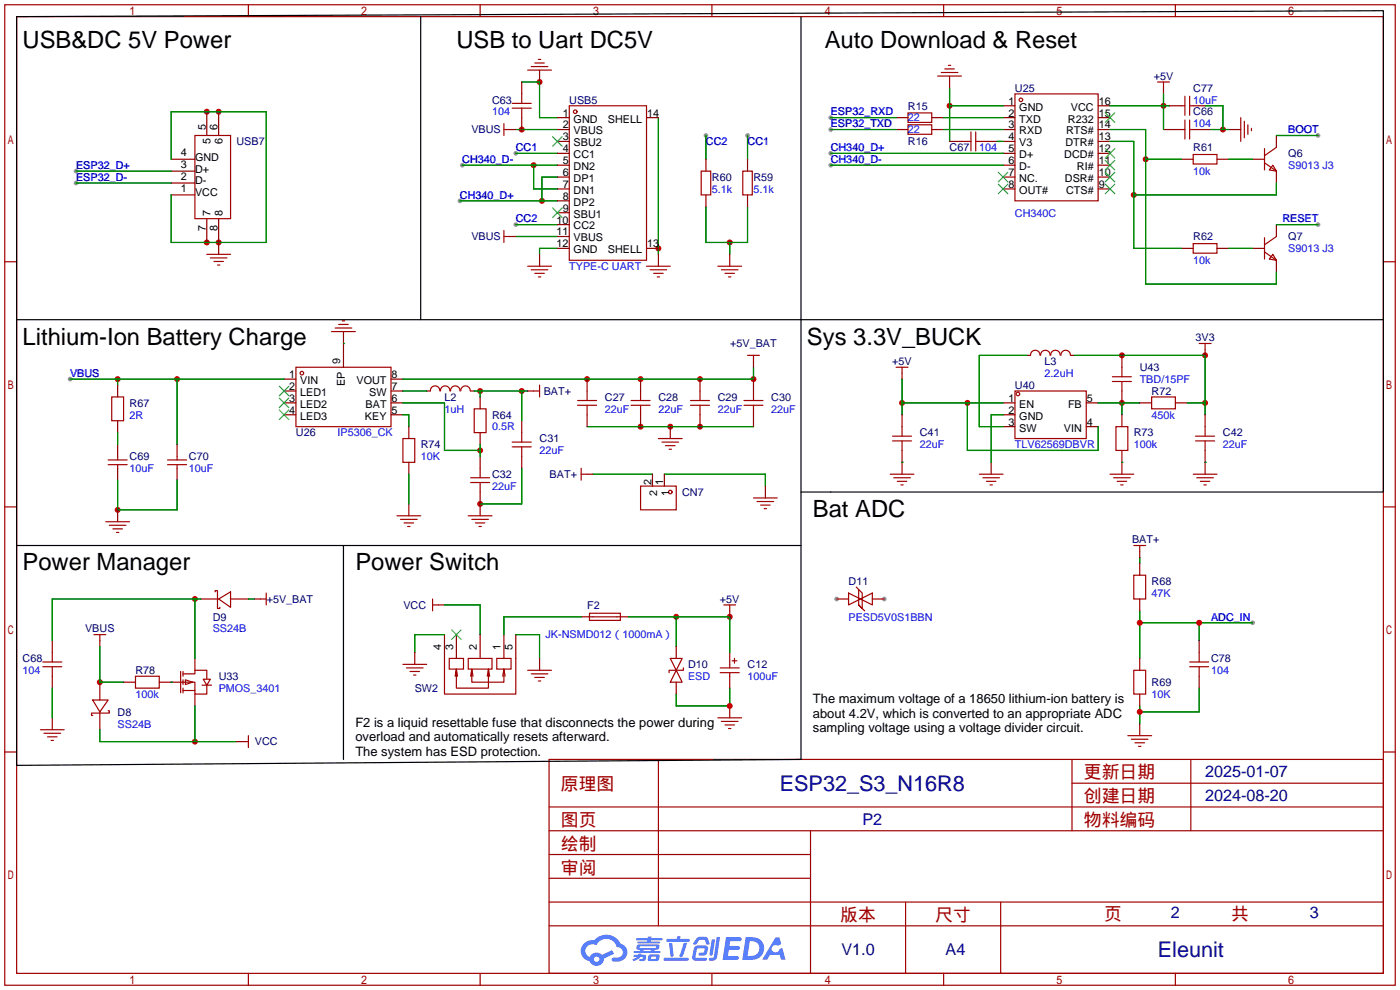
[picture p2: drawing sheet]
<svg xmlns="http://www.w3.org/2000/svg" width="299mm" height="212mm" viewBox="0 0 299 212" stroke-linecap="round" stroke-linejoin="round" font-family="sans-serif">
<g fill="#999">
<circle cx="189" cy="128" r=".51"/>
<circle cx="178.8" cy="128" r=".51"/>
<circle cx="267.7" cy="133.1" r=".51"/>
<circle cx="281.7" cy="48" r=".51"/>
<circle cx="281.7" cy="29" r=".51"/>
<circle cx="177.5" cy="25.1" r=".51"/>
<circle cx="177.5" cy="27.7" r=".51"/>
<circle cx="177.5" cy="32.8" r=".51"/>
<circle cx="177.5" cy="35.3" r=".51"/>
<circle cx="15" cy="81" r=".51"/>
<circle cx="110.2" cy="32.8" r=".51"/>
<circle cx="110.2" cy="48" r=".51"/>
<circle cx="98.3" cy="42.9" r=".51"/>
<circle cx="98.8" cy="35.3" r=".51"/>
<circle cx="150.9" cy="29" r=".51"/>
<circle cx="159.8" cy="29" r=".51"/>
<circle cx="16.3" cy="36.6" r=".51"/>
<circle cx="16.3" cy="39.1" r=".51"/>
</g>
<g fill="none" stroke="#a10000" stroke-width=".25">
<path d="M1 1h297.2v209.6h-297.2zM3.6 3.6h292.1v204.4h-292.1zM53.1 1v2.6M102.6 1v2.6M152.1 1v2.6M201.7 1v2.6M251.2 1v2.6M1 55.9h2.6M295.7 55.9h2.5M1 108.3h2.6M295.7 108.3h2.5M1 160.7h2.6"/>
<path d="M117.3 162.3h178.4v45.7h-178.4zM117.3 177.5h178.4M117.3 172.5h178.4M140.7 162.3v35.6M173.2 177.5v30.5M229.1 162.3v15.2M229.1 167.4h66.6M254.5 162.3v15.2M295.7 160.7h2.5M117.3 182.6h55.9M117.3 197.9h178.4M117.3 192.8h178.4"/>
<path d="M117.3 187.7h55.9M193.5 192.8v15.2M213.9 192.8v15.2M53.1 208v2.6M102.6 208v2.6M152.1 208v2.6M201.7 208v2.6M251.2 208v2.6"/>
</g>
<g fill="#5487ff">
<path d="M155.2 200.3h2.6a.48 .48 0 0 1 .7 .4 .48 .48 0 0 1-.6 .4h-1.8l-.2 1.1h1.9a.43 .43 0 0 1 .4 .4 .43 .43 0 0 1-.5 .4h-1.9l-.2 1.3h1.7a.45 .45 0 0 1 .5 .2 .45 .45 0 0 1-.1 .6h-3.3z"/>
<path d="M165.7 200.3h.9l.4 1.5-.8 .3a.84 .84 0 0 0-1.2 .3 .84 .84 0 0 0 .4 1.1 .84 .84 0 0 0 1.1-.4l.1-.2 .6-.3 .7 2.5h-1l-.2-1h-2.1l-.6 1h-1.1z"/>
<path d="M152.1 200.8h.7l-.5 3.1a.36 .36 0 0 1-.3 .3 .36 .36 0 0 1-.4-.3z"/>
<path d="M153.2 200.2h.7l-.6 4.3a1.13 1.13 0 0 1-1.8 .6l.2-.4h.7l.2-.2z"/>
<path d="M148.9 200.6l.6-.4h1a.77 .77 0 0 1 .9 .5l.3 1-.2 .2h-.5l-.3-.9-.2-.2-1 .1-.7 1-.6-.1-.1-.2z"/>
<path d="M148.4 202.4l.6-.3h1.7a.81 .81 0 0 1 .7 .5 .81 .81 0 0 1-.2 .8 .81 .81 0 0 1-.9 .8h-.7a.32 .32 0 0 1-.3-.3 .32 .32 0 0 1 .4-.3h.7l.2-.9-1.6 .1-.4 1.8 2.2 .1a.32 .32 0 0 1 .3 .4 .32 .32 0 0 1-.4 .2h-2.2l-.5-.3-.1-.5z"/>
<path d="M141.9 204.7h5a.33 .33 0 0 1 .3 .3 .33 .33 0 0 1-.3 .3h-4.9l-.2-.1z"/>
<path d="M146.1 201.5h.8l-.7 2a.98 .98 0 0 1-.7 1.1l-.3-.3z"/>
<path d="M143 201.6h.7l.3 2.5a.34 .34 0 0 1-.3 .4 .34 .34 0 0 1-.4-.3z"/>
<path d="M142.5 200.7h2.1l.3-.6h.6l-.1 .6h1.7a.32 .32 0 0 1 .4 .3 .32 .32 0 0 1-.4 .3h-4.5l-.2-.2z"/>
<path d="M135.5 204.1h.9l.1-.3h.6v.3h.8a.82 .82 0 0 1-.5 1.3h-.8v-.4l.7-.1 .1-.3a.68 .68 0 0 0-1 .4l-1.1 .4-.1-.4 .9-.5h-.7z"/>
<path d="M136 200.5h2.4l.1-.3h.7v.3h2.2l.2 .3-.2 .2h-2.3v.2h1.8l.2 .3-.2 .1h-4.5l-.1-.4h2l.1-.2h-2.3l-.1-.2z"/>
<path d="M159.4 200.3l-.8 4.9h1.7a2.5 2.5 0 0 0 3-2.5 2.5 2.5 0 0 0-3.1-2.4zM160.3 201.1a1.61 1.61 0 0 1 2 1.5 1.61 1.61 0 0 1-1.8 1.7h-.7z"/>
<path d="M136.2 202a.55 .55 0 0 0-.2 .8 .55 .55 0 0 0 .7 .2l.1 .3h-1.3v.3l5.4 .1 .3-.2-.2-.2h-1.2l.2-.3a.7 .7 0 0 0 .8-.3 .7 .7 0 0 0 0-.8l-4.2-.1zM136.8 202.3l3.3-.1 .1 .1-.2 .3h-3.2zM137.5 203h1.7l-.2 .3h-1.4z"/>
<path d="M138.6 204.2a1.05 1.05 0 0 0 0 1.2 2.91 2.91 0 0 0 2.2-.2 .98 .98 0 0 0 0-1.2h-1.6zM139.2 204.5l.9-.1 .1 .4-.2 .2-.8-.1z"/>
<path d="M124.9 201.6a2.23 2.23 0 0 0-.7 2.3 2.23 2.23 0 0 0 1.8 1.6 1.58 1.58 0 0 0 1.8 .9 1.58 1.58 0 0 0 1.3-1.5l2.2-1.1-.5-.7-2.1 1a1.65 1.65 0 0 0-2.7 .4 1.45 1.45 0 0 1-.8-1.9 1.45 1.45 0 0 1 2-.7l.3 .1a2.3 2.3 0 0 1 2.3-1.3 2.3 2.3 0 0 1 2 1.7 1.12 1.12 0 0 1 1.3 1 1.12 1.12 0 0 1-1.1 1.2h-.7a.45 .45 0 0 0-.6 .4 .45 .45 0 0 0 .5 .5 2.21 2.21 0 0 0 2.2-.5 2.21 2.21 0 0 0 .5-2.3 2.13 2.13 0 0 0-1.3-1.1 3.3 3.3 0 0 0-5.6-.7l-1.1 .1zM127 205a.57 .57 0 0 1 1.1 0 .57 .57 0 0 1-1.1 0z"/>
</g>
<path d="M243.6 119.1v1.3M243.6 130.6v10.1M243.6 133.1h24.1M256.3 133.1v3.8M156 147.1v3.8h-11.5v-2.6M243.6 150.9v3.8M256.3 147.1v5h-12.7" fill="none" stroke="#008700" stroke-width=".25"/>
<g fill="none" stroke="#a10000" stroke-width=".25">
<path d="M216.9 20.1h17.8v22.8h-17.8zM251.2 27.7h2M253.2 25.7v4M254.3 25.7v4M254.3 27.7h2M242.3 116.6h2.6M243.6 116.6v1.3M126 131.1h6.6v1.5h-6.6zM126.7 131.8h5.1M242.3 122.9h2.6v5.1h-2.6zM153.4 153.4h5.1M154.2 154.2h3.5"/>
<path d="M154.9 154.9h2.1M155.7 155.7h.5M241 157.2h5.1M241.8 158h3.6M242.3 143.3h2.6v5h-2.6zM242.6 158.8h2M243.3 159.5h.5"/>
<circle cx="218.2" cy="21.3" r=".38"/>
</g>
<g fill="none" stroke="#870000" stroke-width=".25">
<path d="M214.4 22.6h2.5M214.4 25.1h2.5M214.4 27.7h2.5M214.4 30.2h2.5M214.4 32.8h2.5M214.4 35.3h2.5M214.4 37.8h2.5M234.7 22.6h2.5M234.7 25.1h2.5M234.7 27.7h2.5M234.7 30.2h2.5M234.7 32.8h2.5"/>
<path d="M234.7 35.3h2.5M234.7 37.8h2.5M248.7 27.7h2.5M256.3 27.7h2.5M214.4 40.4h2.5M234.7 40.4h2.5M243.6 117.9v1.2M124.2 131.8h2.5M131.8 131.8h2.6M243.6 120.4v2.5M243.6 128v2.6M156 150.9v2.5"/>
<path d="M243.6 140.7v2.6M243.6 148.3v2.6M243.6 154.7v2.5"/>
</g>
<g fill="none" stroke="#3c3" stroke-width=".25">
<path d="M213.4 36.8l2 2.1M213.4 39.4l2 2M215.4 36.8l-2 2.1M215.4 39.4l-2 2M236.2 39.4l2.1 2M236.2 36.8l2.1 2.1M236.2 34.3l2.1 2M236.2 31.8l2.1 2M236.2 24.1l2.1 2.1M238.3 39.4l-2.1 2M238.3 36.8l-2.1 2.1M238.3 34.3l-2.1 2"/>
<path d="M238.3 31.8l-2.1 2M238.3 24.1l-2.1 2.1"/>
</g>
<g fill="#c00">
<circle cx="243.6" cy="152.1" r=".63"/>
<circle cx="243.6" cy="133.1" r=".63"/>
<circle cx="256.3" cy="133.1" r=".63"/>
<circle cx="156" cy="150.9" r=".63"/>
<circle cx="242.3" cy="41.7" r=".63"/>
<circle cx="244.9" cy="34" r=".63"/>
<circle cx="202.9" cy="22.6" r=".63"/>
<circle cx="248.7" cy="22.6" r=".63"/>
<circle cx="261.4" cy="27.7" r=".63"/>
<circle cx="37.8" cy="81" r=".63"/>
<circle cx="25.1" cy="81" r=".63"/>
<circle cx="136.9" cy="91.2" r=".63"/>
<circle cx="143.3" cy="91.2" r=".63"/>
<circle cx="149.6" cy="91.2" r=".63"/>
<circle cx="161" cy="81" r=".63"/>
<circle cx="125.5" cy="81" r=".63"/>
<circle cx="136.9" cy="81" r=".63"/>
<circle cx="149.6" cy="81" r=".63"/>
<circle cx="102.6" cy="107.7" r=".63"/>
<circle cx="102.6" cy="96.3" r=".63"/>
<circle cx="111.5" cy="83.6" r=".63"/>
<circle cx="102.6" cy="83.6" r=".63"/>
<circle cx="41.7" cy="158.5" r=".63"/>
<circle cx="41.7" cy="128" r=".63"/>
<circle cx="25.1" cy="109" r=".63"/>
<circle cx="156" cy="131.8" r=".63"/>
<circle cx="144.5" cy="131.8" r=".63"/>
<circle cx="192.8" cy="86.1" r=".63"/>
<circle cx="206.8" cy="86.1" r=".63"/>
<circle cx="239.8" cy="86.1" r=".63"/>
<circle cx="257.6" cy="86.1" r=".63"/>
<circle cx="257.6" cy="75.9" r=".63"/>
<circle cx="239.8" cy="75.9" r=".63"/>
<circle cx="115.3" cy="17.5" r=".63"/>
<circle cx="111.5" cy="27.7" r=".63"/>
<circle cx="115.8" cy="42.9" r=".63"/>
<circle cx="114" cy="35.3" r=".63"/>
<circle cx="140.7" cy="53.1" r=".63"/>
<circle cx="156" cy="51.8" r=".63"/>
<circle cx="46.7" cy="51.8" r=".63"/>
<circle cx="46.7" cy="23.9" r=".63"/>
<circle cx="44.2" cy="23.9" r=".63"/>
<circle cx="44.2" cy="51.8" r=".63"/>
<circle cx="21.3" cy="145.8" r=".63"/>
</g>
<g fill="none" stroke="#870000" stroke-width=".25">
<path d="M111.5 17.5v2.6M115.3 15v2.5M202.9 16.3v2.5M248.7 18.8v1.3M36.6 34h5.1M36.6 36.6h5.1M36.6 39.1h5.1M44.2 23.9v5.1M46.7 23.9v5.1M109 27.7h1.2M111.5 25.1v2.6M119.1 27.7h2.6"/>
<path d="M119.1 25.1h2.6M119.1 30.2h2.6M119.1 32.8h2.6M119.1 35.3h2.6M119.1 37.8h2.6M138.2 25.1h2.5M150.9 34v2.6M159.8 34v2.6M191.5 27.7h2.6M191.5 25.1h2.6M199.1 27.7h2.6M199.1 25.1h2.6"/>
<path d="M202.9 30.2h2.6M210.6 30.2h2.5M249.9 22.6h2.6M252.5 34h2.5M255 22.6h2.6M260.1 34h2.5M262.6 27.7h2.6M267.7 34h2.6M272.8 29v2.5M272.8 36.6v2.5M36.6 41.7h5.1M44.2 46.7v5.1"/>
<path d="M46.7 46.7v7.7M109 50.5h1.2M115.3 54.4v2.5M119.1 53.1h2.6M119.1 50.5h2.6M119.1 40.4h2.6M119.1 42.9h2.6M119.1 45.5h2.6M119.1 48h2.6M138.2 53.1h2.5M140.7 54.4v2.5M150.9 41.7v2.5"/>
<path d="M156 54.4v2.5M159.8 41.7v2.5M252.5 53.1h2.5M260.1 53.1h2.5M267.7 53.1h2.6M272.8 48v2.5M272.8 55.6v2.6M73.4 70.9v7.6M161 77.2v1.3M192.8 79.8v1.2M219.5 75.9h.7M228.9 75.9h.7"/>
<path d="M239.8 75.9v2.6M257.6 74.7v1.2M25.1 82.3v2.5M25.1 89.9v2.6M25.1 95v2.5M37.8 95v2.5M60.7 81h2.5M60.7 83.6h2.5M60.7 86.1h2.5M60.7 88.6h2.5M83.6 81h2.5M83.6 83.6h2.5"/>
<path d="M83.6 86.1h2.5M83.6 88.6h2.5M87.4 91.2v2.5M87.4 98.8v2.5M91.2 83.6h.7M100.6 83.6h.7M102.6 84.8v2.6M102.6 92.5v2.5M102.6 97.5v2.6M111.5 89.9v2.6M111.5 97.5v2.6M112.8 83.6h1.2"/>
<path d="M125.5 81v2.6M125.5 88.6v2.6M136.9 81v2.6M136.9 88.6v2.6M143.3 91.2v2.5M149.6 81v2.6M149.6 88.6v2.6M161 81v2.6M161 88.6v2.6M192.8 88.6v2.6M192.8 96.3v5M211.8 98.8v2.5"/>
<path d="M214.4 86.1h2.5M214.4 88.6h2.5M214.4 91.2h2.5M232.2 86.1h2.5M232.2 91.2h2.5M239.8 83.6v2.5M239.8 88.6v2.6M239.8 96.3v5M243.6 86.1h2.5M251.2 86.1h2.5M257.6 88.6v2.6M257.6 96.3v5"/>
<path d="M25.1 100.1v2.5M25.1 109v2.5M37.8 100.1v2.5M87.4 107.7v2.5M102.6 105.2v5M125.5 101.3h1.2M139.4 101.3v2.6M142 101.3v2.6M163.6 103.9v2.5M11.2 136.9v2.5M21.3 136.9v1.3M42.9 128h3.8"/>
<path d="M49.3 128h3.8M54.4 128h1.2M88.6 139.4v2.6M93.7 129.3h1.3M95 135.6v5.1M97.5 135.6v5.1M102.6 135.6v5.1M107.7 135.6v5.1M110.2 135.6v5.1M144.5 138.2v2.5M156 130.6v1.2M156 139.4v2.6"/>
<path d="M178.8 128h2.6M186.4 128h2.6M256.3 136.9v2.5M11.2 144.5v2.6M11.2 153.4v2.6M21.3 145.8v3.8M21.3 152.1v3.9M26.4 145.8h2.6M34 145.8h5.1M41.7 140.7v2.6M41.7 148.3v2.6M50.5 158.5h1.3"/>
<path d="M115.3 140.7v2.6M144.5 145.8v2.5M156 144.5v2.6M256.3 144.5v2.6"/>
</g>
<g fill="none" stroke="#a10000" stroke-width=".25">
<path d="M112.8 15h5.1M113.5 14.2h3.6M114.3 13.5h2M115.1 12.7h.5M200.4 16.3h5.1M201.2 15.5h3.5M201.9 14.7h2.1M202.7 14h.5M247.4 17.5h2.5M248.7 17.5v1.3M41.7 29h7.6v17.7h-7.6zM107.7 26.4v2.6"/>
<path d="M107.7 27.7h1.3M109.5 23.1h4M109.5 22.1h4M111.5 20.1v2M111.5 23.1v2M121.7 22.6h16.5v33h-16.5zM149.9 36.6h2v5.1h-2zM158.7 36.6h2.1v5.1h-2.1zM194.1 24.1h5v2.1h-5zM194.1 26.7h5v2h-5zM205.5 30.2h2M207.5 28.2v4.1"/>
<path d="M208.5 28.2v4.1M208.5 30.2h2.1M252.5 22.6h.7M253.2 20.6v4M254.3 20.6v4M254.3 22.6h.7M255 33h5.1v2.1h-5.1zM265.2 25.1v5.1M265.9 25.9v3.6M266.7 26.7v2M267.5 27.4v.5M270.3 34.8l2.5 1.8"/>
<path d="M270.3 31.8v4.5M272 35.3l.8 1.3-1.5-.3zM272.8 31.5l-2.5 1.8M44.2 54.4h5.1M45 55.1h3.5M45.7 55.9h2.1M46.5 56.6h.5M107.7 49.3v2.5M107.7 50.5h1.3M112.8 56.9h5.1M113.5 57.7h3.6M114.3 58.4h2"/>
<path d="M115.1 59.2h.5M138.2 56.9h5.1M138.9 57.7h3.6M139.7 58.4h2M140.5 59.2h.5M153.4 56.9h5.1M154.2 57.7h3.5M154.9 58.4h2.1M155.7 59.2h.5M255 52.1h5.1v2h-5.1zM270.3 50.8v4.6M270.3 53.8l2.5 1.8"/>
<path d="M272 54.4l.8 1.2-1.5-.2zM272.8 50.5l-2.5 1.8M63.2 78.5h20.4v12.7h-20.4zM70.9 70.9h5M71.6 70.1h3.6M72.4 69.3h2M73.2 68.6h.5M159.8 75.9h2.5M161 75.9v1.3M191.5 78.5h2.6M192.8 78.5v1.3M220.2 75.9a1.01 1.01 0 0 1 1.1-1.1 1.01 1.01 0 0 1 1 1.1"/>
<path d="M222.4 75.9a1.01 1.01 0 0 1 1-1.1 1.01 1.01 0 0 1 1 1.1M224.6 75.9a1.01 1.01 0 0 1 1-1.1 1.01 1.01 0 0 1 1 1.1M226.7 75.9a1.01 1.01 0 0 1 1.1-1.1 1.01 1.01 0 0 1 1 1.1M239.8 78.5v2M256.3 73.4h2.5M257.6 73.4v1.3M23.1 99.3h4.1M23.1 98.3h4.1M23.9 84.8h2.5v5.1h-2.5zM25.1 97.5v.8M25.1 99.3v.8M35.8 99.3h4.1"/>
<path d="M35.8 98.3h4.1M37.8 97.5v.8M37.8 99.3v.8M86.1 93.7h2.5v5.1h-2.5zM92 83.6a1.01 1.01 0 0 1 1-1.1 1.01 1.01 0 0 1 1 1.1M94.1 83.6a1.01 1.01 0 0 1 1-1.1 1.01 1.01 0 0 1 1.1 1.1M96.3 83.6a1.01 1.01 0 0 1 1-1.1 1.01 1.01 0 0 1 1 1.1M98.5 83.6a1.01 1.01 0 0 1 1-1.1 1.01 1.01 0 0 1 1 1.1M101.3 87.4h2.6v5.1h-2.6zM109.5 94.5h4M109.5 95.5h4M111.5 92.5v2"/>
<path d="M111.5 95.5v2M114 83.6h1.3M115.3 82.3v2.5M123.4 86.6h4.1M123.4 85.6h4.1M125.5 83.6v2M125.5 86.6v2M134.9 86.6h4M134.9 85.6h4M136.9 83.6v2M136.9 86.6v2M140.7 93.7h5.1"/>
<path d="M141.5 94.5h3.5M142.2 95.2h2.1M143 96h.5M147.6 86.6h4M147.6 85.6h4M149.6 83.6v2M149.6 86.6v2M159 86.6h4.1M159 85.6h4.1M161 83.6v2M161 86.6v2M190.8 94.2h4"/>
<path d="M190.8 93.2h4M192.8 91.2v2M192.8 94.2v2.1M216.9 83.6h15.3v10.1h-15.3zM237.7 81.5h4.1M237.7 80.5h4.1M238.5 91.2h2.5v5.1h-2.5zM239.8 81.5v2.1M246.1 84.8h5.1v2.6h-5.1zM255.5 94.2h4.1M255.5 93.2h4.1M257.6 91.2v2"/>
<path d="M257.6 94.2v2.1M22.6 111.5h5.1M23.4 112.3h3.5M24.1 113h2.1M24.9 113.8h.5M84.8 110.2h5.1M85.6 111h3.6M86.4 111.8h2M87.1 112.5h.5M100.1 110.2h5.1M100.6 103.1h4M100.6 102.1h4"/>
<path d="M100.8 111h3.6M101.6 111.8h2M102.4 112.5h.5M102.6 100.1v2M102.6 103.1v2.1M124.2 100.1v2.5M124.2 101.3h1.3M136.9 103.9h7.6v5.1h-7.6zM161 106.4h5.1M161.8 107.2h3.6M162.6 107.9h2M163.3 108.7h.5"/>
<path d="M190.2 101.3h5.1M191 102.1h3.6M191.8 102.9h2M192.5 103.6h.5M209.3 101.3h5.1M210.1 102.1h3.5M210.8 102.9h2.1M211.6 103.6h.5M237.2 101.3h5.1M238 102.1h3.6M238.8 102.9h2M239.5 103.6h.5"/>
<path d="M255 101.3h5.1M255.8 102.1h3.5M256.5 102.9h2.1M257.3 103.6h.5M11.2 139.4v2.1M20.1 135.6h2.5M21.3 135.6v1.3M46 126.5v-.3h.5v3.8h.5v-.2M46.7 128l2.6-1.5v3.3zM55.6 128h1.3M56.9 126.7v2.6M92.5 128v2.6"/>
<path d="M92.5 129.3h1.2M154.7 129.3h2.5M156 129.3v1.3M181.4 126.7l2.5 1.3-2.5 1.3zM183 125.5l.5 .5v3.3l.8 .7-.8-.7M183.5 126l.8 .7v3.3l.5 .6M183.9 128l2.5-1.3v2.6zM256.3 139.4v2.1M8.6 156h5.1M9.1 141.5h4.1M9.1 142.5h4.1M9.4 156.7h3.6"/>
<path d="M10.2 157.5h2M10.9 158.2h.5M11.2 142.5v2M19.8 149.6h3.3l-1.8 2.5zM23.1 151.9h.3v.5h-3.8v.5h.2M29 144.5h5v2.6h-5zM38.6 143.5v4.6M39.1 145.8h2.6v2.5h2.5v-1.7M39.1 144h2.6v-.7h2.5v1.7M39.1 143.5v1M39.1 145.3v1M39.1 147.1v1"/>
<path d="M39.1 147.6h2.6M39.6 145.3l1.5 .5-1.5 .5zM43.2 146.4h2M43.4 145.2h1.6l-.8 1.2zM51.8 158.5h1.3M53.1 157.2v2.6M86.1 142h5.1M86.9 142.7h3.5M87.6 143.5h2.1M88.4 144.3h.5M95 140.7v7.6h15.2v-7.6M96 140.7h3.1v2.3h-3.1z"/>
<path d="M97.5 143l.3 1.5M100.1 140.7h5.1v2.3h-5.1zM100.8 143l.3 1.5M104.4 143v4.1h-6.9v-4.1l-.2 1.5M104.4 143l-.3 1.5M104.4 143l.2 1.5M106.2 140.7h3v2.3h-3zM107.7 143v2.8h-6.9v-2.8l-.2 1.5M107.7 143l-.3 1.5M107.7 143l.2 1.5M112.8 143.3h5.1M113.5 144h3.6"/>
<path d="M114.3 144.8h2M115.1 145.5h.5M143.3 140.7h2.5l-1.3 2.6zM144.5 143.3l1.3 2.5h-2.5zM146 142.7v.6h-3v.5M153.9 142.7h4.1M153.9 143.8h4.1M156 142v.7M156 143.8v.7M156.5 141.2h1M157 140.7v1M254.3 141.5h4"/>
<path d="M254.3 142.5h4M256.3 142.5v2"/>
<circle cx="122.9" cy="23.9" r=".38"/>
<circle cx="64.5" cy="79.8" r=".38"/>
<circle cx="217.6" cy="84.2" r=".38"/>
<circle cx="143.3" cy="105.2" r=".38"/>
</g>
<g fill="none" stroke="#008700" stroke-width=".25">
<path d="M111.5 17.5h3.8v7.6h3.8M202.9 18.8v11.4M16.3 36.6h20.3M16.3 39.1h20.3M36.6 34v-10.1h20.3v27.9h-20.3v-10.1M98.8 35.3h20.3M110.2 27.7h8.9M110.2 32.8h8.9M114 35.3v5.1h5.1M119.1 37.8h-3.3v5.1M140.7 25.1v29.3M150.9 29v5"/>
<path d="M159.8 29v5M177.5 27.7h14M177.5 25.1h14M177.5 32.8h36.9M177.5 35.3h36.9M201.7 27.7h12.7M201.7 25.1h12.7M202.9 22.6h11.5M213.1 30.2h1.3M237.2 30.2h5.1v22.9h10.2M237.2 27.7h7.7v33h27.9v-2.5M237.2 22.6h12.7"/>
<path d="M244.9 34h7.6M248.7 20.1v7.6M257.6 22.6h3.8v5.1M258.8 27.7h3.8M262.6 34h5.1M272.8 39.1v2.6h-30.5M272.8 29h8.9M98.3 42.9h20.8M110.2 48h8.9M110.2 50.5h8.9M119.1 53.1h-3.8v1.3M150.9 44.2v7.6h8.9v-7.6"/>
<path d="M156 51.8v2.6M262.6 53.1h5.1M272.8 48h8.9M73.4 73.4h.1M161 78.5v2.5h-74.9M219.5 75.9h-10.2v15.3h5.1M229.6 75.9h28v12.7M15 81h45.7M25.1 81v1.3M25.1 92.5v2.5M37.8 81v14M86.1 83.6h5.1"/>
<path d="M86.1 86.1h8.9v10.2h7.6M86.1 88.6h1.3v2.6M101.3 83.6h11.5M102.6 83.6v1.2M102.6 95v2.5M111.5 83.6v6.3M125.5 91.2h35.5M192.8 98.8h.1M192.8 86.1h21.6M192.8 81v7.6M206.8 86.1v10.2h27.9v-5.1M214.4 88.6h-2.6v10.2"/>
<path d="M234.7 86.1h8.9M239.8 98.8h.1M239.8 86.1v2.5M253.7 86.1h3.9M257.6 98.8h.1M25.1 102.6v6.4h12.7v-6.4M87.4 101.3v6.4M111.5 100.1v7.6h-8.9M126.7 101.3h12.7M142 101.3h21.6v2.6M21.3 138.2v7.6h5.1M41.7 128v12.7"/>
<path d="M42.9 128h-31.7v8.9M53.1 128h1.3M95 129.3h7.6v6.3M95 135.6h-6.4v3.8M110.2 135.6h5.1v5.1M124.2 131.8h-16.5v3.8M134.4 131.8h21.6v7.6M144.5 131.8v6.4M11.2 147.1v6.3M21.3 156v2.5h29.2M36.6 145.8h.1M41.7 150.9v7.6"/>
</g>
<path d="M118.1 29.2l2 2M120.1 29.2l-2 2M118.1 44.4l2 2.1M120.1 44.4l-2 2.1M59.7 82.5l2 2.1M59.7 85.1l2 2M59.7 87.6l2 2.1M61.7 82.5l-2 2.1M61.7 85.1l-2 2M61.7 87.6l-2 2.1M96.5 134.6l2.1 2.1M98.6 134.6l-2.1 2.1" fill="none" stroke="#3c3" stroke-width=".25"/>
<path d="M89.9 3.6v64.7M171.2 3.6v158.7l-167.6 1.3v-160l292.1-1.3v66h-292.1M295.7 68.3v36.9h-124.5M3.6 116.6h167.6M73.4 116.6v45.7" fill="none" stroke="#000" stroke-width=".25"/>
<g font-size="5.1">
<text x="4.8" y="10.2">USB&amp;DC 5V Power</text>
<text x="97.5" y="10.2">USB to Uart DC5V</text>
<text x="176.3" y="10.2">Auto Download &amp; Reset</text>
<text x="4.8" y="73.7">Lithium-Ion Battery Charge</text>
<text x="172.5" y="73.7">Sys 3.3V_BUCK</text>
<text x="173.7" y="110.5">Bat ADC</text>
<text x="4.8" y="121.9">Power Manager</text>
<text x="75.9" y="121.9">Power Switch</text>
</g>
<g font-size="4.6" fill="#000080">
<text x="166.7" y="169">ESP32_S3_N16R8</text>
<text x="247.4" y="204.6">Eleunit</text>
</g>
<g font-size="3.8" fill="#a00000">
<text x="231.6" y="166.4">更新日期</text>
<text x="119.9" y="168.9">原理图</text>
<text x="231.6" y="171.5">创建日期</text>
<text x="119.9" y="176.5">图页</text>
<text x="231.6" y="176.5">物料编码</text>
<text x="119.9" y="181.6">绘制</text>
<text x="119.9" y="186.7">审阅</text>
<text x="179.6" y="196.9">版本</text>
<text x="199.9" y="196.9">尺寸</text>
<text x="236" y="196.6">页</text>
<text x="263.1" y="196.6">共</text>
</g>
<g font-size="3.5" fill="#000080">
<text x="257.6" y="166.1">2025-01-07</text>
<text x="257.6" y="171.1">2024-08-20</text>
<text x="184.3" y="176.2">P2</text>
<text x="250.2" y="196.3">2</text>
<text x="280" y="196.3">3</text>
<text x="179.8" y="204.2">V1.0</text>
<text x="202.1" y="204.2">A4</text>
</g>
<g font-size="2.8">
<text x="75.9" y="155.4">F2 is a liquid resettable fuse that disconnects the power during</text>
<text x="173.7" y="150.3">The maximum voltage of a 18650 lithium-ion battery is</text>
<text x="173.7" y="153.4">about 4.2V, which is converted to an appropriate ADC</text>
<text x="75.9" y="158.5">overload and automatically resets afterward.</text>
<text x="75.9" y="161.5">The system has ESD protection.</text>
<text x="173.7" y="156.4">sampling voltage using a voltage divider circuit.</text>
</g>
<g font-size="2.3" fill="#000080">
<text x="246.6" y="17.1">+5V</text>
<text x="105.2" y="22.1">C63</text>
<text x="121.7" y="22.1">USB5</text>
<text x="194.1" y="23.4">R15</text>
<text x="216.9" y="19.6">U25</text>
<text x="255" y="19.6">C77</text>
<text x="100.7" y="28.5">VBUS</text>
<text x="255" y="24.7">C66</text>
<text x="50.5" y="31">USB7</text>
<text x="194.1" y="31">R16</text>
<text x="202.9" y="32.3">C67</text>
<text x="255" y="32.3">R61</text>
<text x="275.3" y="33.6">Q6</text>
<text x="152.1" y="38.7">R60</text>
<text x="161" y="38.7">R59</text>
<text x="100.7" y="51.4">VBUS</text>
<text x="255" y="51.4">R62</text>
<text x="275.3" y="51.4">Q7</text>
<text x="156.1" y="74.2">+5V_BAT</text>
<text x="255.5" y="72.9">3V3</text>
<text x="190.7" y="78">+5V</text>
<text x="216.9" y="83.1">U40</text>
<text x="223.3" y="78">L3</text>
<text x="243.6" y="79.3">U43</text>
<text x="27.7" y="86.9">R67</text>
<text x="95" y="85.6">L2</text>
<text x="105.2" y="89.5">R64</text>
<text x="116.2" y="84.4">BAT+</text>
<text x="129.3" y="85.6">C27</text>
<text x="140.7" y="85.6">C28</text>
<text x="153.4" y="85.6">C29</text>
<text x="164.8" y="85.6">C30</text>
<text x="246.1" y="84.4">R72</text>
<text x="63.2" y="93.3">U26</text>
<text x="89.9" y="95.8">R74</text>
<text x="115.3" y="94.5">C31</text>
<text x="196.6" y="93.3">C41</text>
<text x="242.3" y="93.3">R73</text>
<text x="261.4" y="93.3">C42</text>
<text x="27.7" y="98.3">C69</text>
<text x="40.4" y="98.3">C70</text>
<text x="105.2" y="102.2">C32</text>
<text x="117.5" y="102.2">BAT+</text>
<text x="145.8" y="106">CN7</text>
<text x="241.9" y="116.1">BAT+</text>
<text x="181.4" y="125">D11</text>
<text x="246.1" y="125">R68</text>
<text x="57" y="128.8">+5V_BAT</text>
<text x="86.2" y="130.1">VCC</text>
<text x="125.5" y="130.1">F2</text>
<text x="153.9" y="128.8">+5V</text>
<text x="18.2" y="135.2">VBUS</text>
<text x="45.5" y="132.6">D9</text>
<text x="4.8" y="141.5">C68</text>
<text x="147.1" y="142.8">D10</text>
<text x="159.8" y="142.8">C12</text>
<text x="258.8" y="141.5">C78</text>
<text x="29" y="144.1">R78</text>
<text x="46.7" y="145.3">U33</text>
<text x="88.6" y="147.9">SW2</text>
<text x="246.1" y="146.6">R69</text>
<text x="25.1" y="153">D8</text>
<text x="54.5" y="159.3">VCC</text>
</g>
<g font-size="2.3">
<text x="215.5" y="22.4">1</text>
<text x="217.9" y="23.6">GND</text>
<text x="228.9" y="23.6">VCC</text>
<text x="234.8" y="22.4">16</text>
<text x="44" y="27.7" transform="rotate(-90 44 27.7)">5</text>
<text x="46.5" y="27.7" transform="rotate(-90 46.5 27.7)">6</text>
<text x="120.3" y="24.9">1</text>
<text x="120.3" y="27.5">2</text>
<text x="120.3" y="30">3</text>
<text x="122.6" y="26.2">GND</text>
<text x="122.6" y="28.7">VBUS</text>
<text x="129.9" y="26.2">SHELL</text>
<text x="138.3" y="24.9">14</text>
<text x="215.5" y="24.9">2</text>
<text x="215.5" y="27.5">3</text>
<text x="215.5" y="30">4</text>
<text x="217.9" y="26.2">TXD</text>
<text x="217.9" y="28.7">RXD</text>
<text x="227.9" y="28.7">RTS#</text>
<text x="228.2" y="26.2">R232</text>
<text x="234.8" y="30">13</text>
<text x="234.8" y="27.5">14</text>
<text x="234.8" y="24.9">15</text>
<text x="38.6" y="33.3">4</text>
<text x="38.6" y="35.9">3</text>
<text x="41.7" y="34.3">GND</text>
<text x="45" y="30.7" transform="rotate(-90 45 30.7)">5</text>
<text x="47.5" y="30.7" transform="rotate(-90 47.5 30.7)">6</text>
<text x="120.3" y="32.5">4</text>
<text x="120.3" y="35.1">5</text>
<text x="122.6" y="31.3">SBU2</text>
<text x="122.6" y="33.8">CC1</text>
<text x="215.5" y="32.5">5</text>
<text x="215.5" y="35.1">6</text>
<text x="217.9" y="31.3">V3</text>
<text x="217.9" y="33.8">D+</text>
<text x="227.5" y="33.8">DCD#</text>
<text x="227.7" y="31.3">DTR#</text>
<text x="234.8" y="35.1">11</text>
<text x="234.8" y="32.5">12</text>
<text x="38.6" y="38.4">2</text>
<text x="38.6" y="40.9">1</text>
<text x="41.7" y="36.9">D+</text>
<text x="41.7" y="39.4">D-</text>
<text x="41.7" y="42">VCC</text>
<text x="120.3" y="37.6">6</text>
<text x="120.3" y="40.2">7</text>
<text x="122.6" y="36.3">DN2</text>
<text x="122.6" y="38.9">DP1</text>
<text x="122.6" y="41.4">DN1</text>
<text x="215.5" y="37.6">7</text>
<text x="215.5" y="40.2">8</text>
<text x="217.9" y="36.3">D-</text>
<text x="217.9" y="38.9">NC.</text>
<text x="217.9" y="41.4">OUT#</text>
<text x="227.6" y="38.9">DSR#</text>
<text x="227.9" y="41.4">CTS#</text>
<text x="230.2" y="36.3">RI#</text>
<text x="234.8" y="40.2">9</text>
<text x="234.8" y="37.6">10</text>
<text x="45" y="46.2" transform="rotate(-90 45 46.2)">7</text>
<text x="47.5" y="46.2" transform="rotate(-90 47.5 46.2)">8</text>
<text x="119" y="47.8">10</text>
<text x="120.3" y="42.7">8</text>
<text x="120.3" y="45.2">9</text>
<text x="122.6" y="44">DP2</text>
<text x="122.6" y="46.5">SBU1</text>
<text x="44" y="49.3" transform="rotate(-90 44 49.3)">7</text>
<text x="46.5" y="49.3" transform="rotate(-90 46.5 49.3)">8</text>
<text x="119" y="50.3">11</text>
<text x="119" y="52.9">12</text>
<text x="122.6" y="49">CC2</text>
<text x="122.6" y="51.6">VBUS</text>
<text x="138.3" y="52.9">13</text>
<text x="122.6" y="54.1">GND</text>
<text x="129.9" y="54.1">SHELL</text>
<text x="72.7" y="77.7" transform="rotate(-90 72.7 77.7)">9</text>
<text x="61.8" y="80.8">1</text>
<text x="61.8" y="83.3">2</text>
<text x="64.2" y="82.1">VIN</text>
<text x="73.7" y="82.6" transform="rotate(-90 73.7 82.6)">EP</text>
<text x="76.2" y="82.1">VOUT</text>
<text x="83.7" y="83.3">7</text>
<text x="83.7" y="80.8">8</text>
<text x="61.8" y="85.9">3</text>
<text x="61.8" y="88.4">4</text>
<text x="64.2" y="84.6">LED1</text>
<text x="64.2" y="87.1">LED2</text>
<text x="64.2" y="89.7">LED3</text>
<text x="78" y="89.7">KEY</text>
<text x="78.1" y="87.1">BAT</text>
<text x="78.9" y="84.6">SW</text>
<text x="83.7" y="88.4">5</text>
<text x="83.7" y="85.9">6</text>
<text x="215.5" y="85.9">1</text>
<text x="215.5" y="88.4">2</text>
<text x="217.9" y="87.1">EN</text>
<text x="217.9" y="89.7">GND</text>
<text x="228.3" y="87.1">FB</text>
<text x="232.3" y="85.9">5</text>
<text x="215.5" y="91">3</text>
<text x="217.9" y="92.2">SW</text>
<text x="227.4" y="92.2">VIN</text>
<text x="232.3" y="91">4</text>
<text x="139.2" y="103.8" transform="rotate(-90 139.2 103.8)">2</text>
<text x="140.5" y="106.1" transform="rotate(-90 140.5 106.1)">2</text>
<text x="141.8" y="103.8" transform="rotate(-90 141.8 103.8)">1</text>
<text x="143" y="106.1" transform="rotate(-90 143 106.1)">1</text>
<text x="94.3" y="139" transform="rotate(-90 94.3 139)">4</text>
<text x="96.8" y="139" transform="rotate(-90 96.8 139)">3</text>
<text x="101.9" y="139" transform="rotate(-90 101.9 139)">2</text>
<text x="107" y="139" transform="rotate(-90 107 139)">1</text>
<text x="109.5" y="139" transform="rotate(-90 109.5 139)">5</text>
</g>
<g font-size="2.3" fill="#00f">
<text x="255" y="22.1">10uF</text>
<text x="105.2" y="24.7">104</text>
<text x="177.5" y="24.7">ESP32_RXD</text>
<text x="177.5" y="27.2">ESP32_TXD</text>
<text x="194.1" y="26">22</text>
<text x="194.1" y="28.5">22</text>
<text x="255" y="27.2">104</text>
<text x="275.3" y="28.5">BOOT</text>
<text x="98.8" y="34.8">CH340_D-</text>
<text x="110.2" y="32.3">CC1</text>
<text x="150.9" y="31">CC2</text>
<text x="159.8" y="31">CC1</text>
<text x="177.5" y="32.3">CH340_D+</text>
<text x="177.5" y="34.8">CH340_D-</text>
<text x="209.3" y="32.3">104</text>
<text x="16.3" y="36.1">ESP32_D+</text>
<text x="16.3" y="38.7">ESP32_D-</text>
<text x="152.1" y="41.2">5.1k</text>
<text x="161" y="41.2">5.1k</text>
<text x="255" y="37.4">10k</text>
<text x="275.3" y="36.1">S9013 J3</text>
<text x="98.3" y="42.5">CH340_D+</text>
<text x="110.2" y="47.5">CC2</text>
<text x="216.9" y="46.3">CH340C</text>
<text x="274.1" y="47.5">RESET</text>
<text x="275.3" y="53.9">S9013 J3</text>
<text x="121.7" y="57.7">TYPE-C UART</text>
<text x="255" y="56.4">10k</text>
<text x="15" y="80.6">VBUS</text>
<text x="223.3" y="80.6">2.2uH</text>
<text x="243.6" y="81.8">TBD/15PF</text>
<text x="27.7" y="89.5">2R</text>
<text x="95" y="88.2">1uH</text>
<text x="129.3" y="88.2">22uF</text>
<text x="140.7" y="88.2">22uF</text>
<text x="153.4" y="88.2">22uF</text>
<text x="164.8" y="88.2">22uF</text>
<text x="246.1" y="89.5">450k</text>
<text x="72.1" y="93.3">IP5306_CK</text>
<text x="105.2" y="92">0.5R</text>
<text x="196.6" y="95.8">22uF</text>
<text x="216.9" y="95.8">TLV62569DBVR</text>
<text x="242.3" y="95.8">100k</text>
<text x="261.4" y="95.8">22uF</text>
<text x="27.7" y="100.9">10uF</text>
<text x="40.4" y="100.9">10uF</text>
<text x="89.9" y="98.3">10K</text>
<text x="115.3" y="97.1">22uF</text>
<text x="105.2" y="104.7">22uF</text>
<text x="246.1" y="127.6">47K</text>
<text x="45.5" y="135.2">SS24B</text>
<text x="116.6" y="136.4">JK-NSMD012（1000mA）</text>
<text x="181.4" y="132.6">PESD5V0S1BBN</text>
<text x="258.8" y="132.6">ADC_IN</text>
<text x="4.8" y="144.1">104</text>
<text x="29" y="149.1">100k</text>
<text x="46.7" y="147.9">PMOS_3401</text>
<text x="147.1" y="145.3">ESD</text>
<text x="159.8" y="145.3">100uF</text>
<text x="246.1" y="149.1">10K</text>
<text x="258.8" y="144.1">104</text>
<text x="25.1" y="155.5">SS24B</text>
</g>
</svg>
